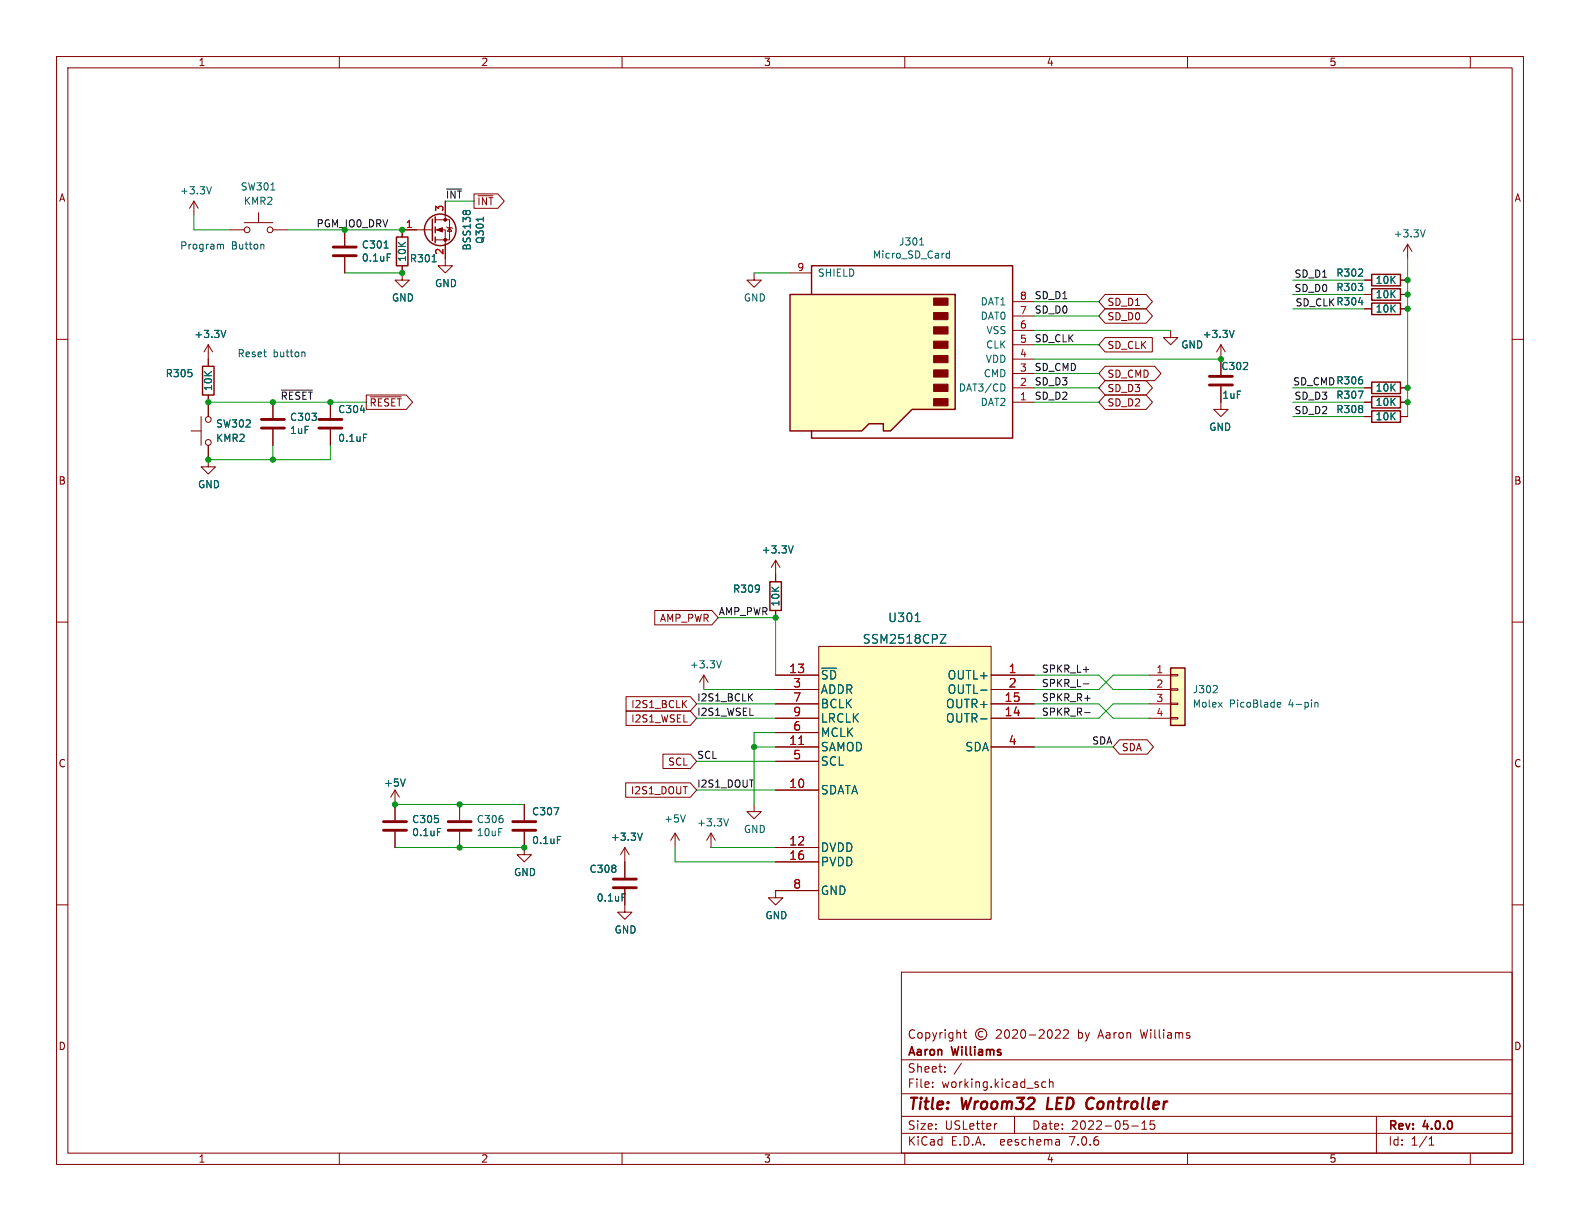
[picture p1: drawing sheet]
<svg xmlns="http://www.w3.org/2000/svg" width="279mm" height="216mm" viewBox="0 0 279 216" stroke-linecap="round" stroke-linejoin="round" font-family="sans-serif">
<g fill="none" stroke="#840000" stroke-width=".18">
<path d="M10 10h259.4v195.9h-259.4zM12 12h255.4v191.9h-255.4zM60 10v2M110 10v2M160 10v2M210 10v2M260 10v2M10 60h2M267.4 60h2M48.3 71.1v2.8M48.3 75.9v2.8M58.4 71.1v2.8"/>
<path d="M58.4 75.9v2.8M215.9 61l.8 1.2M215.9 61v2.5M215.9 61l-.8 1.2M241.3 68.6h1.3M241.3 73.7h1.3M241.3 71.1h1.3M247.6 68.6h1.3M247.6 73.7h1.3M247.6 71.1h1.3M137.2 99.1l-.8 1.2M137.2 99.1v2.5"/>
<path d="M137.2 99.1l.7 1.2M10 110h2M137.2 119.4h7.6M144.8 114.3h30.5v48.3h-30.5zM175.3 119.4h7.6M267.4 110h2M69.8 139.7l-.7 1.3M69.8 139.7v5.3M69.8 139.7l.8 1.3M137.2 139.7h7.6M137.2 132.1h7.6M137.2 127h7.6"/>
<path d="M137.2 124.5h7.6M137.2 121.9h7.6M137.2 134.6h7.6M137.2 129.5h7.6M175.3 132.1h7.6M175.3 127h7.6M175.3 124.5h7.6M175.3 121.9h7.6M10 160h2M69.8 147.1v2.8M137.2 149.9h7.6M137.2 152.4h7.6"/>
<path d="M144.8 157.5h-7.6v1.3h1.2l-1.2 1.2-1.3-1.2h1.3M267.4 160h2M159.4 171.9h108v32h-108zM159.4 197.4h108M159.4 193.4h108M159.4 187.4h108M164.9 192.1v.2M164.9 191.4v.1M167.1 189.4v.2M167.1 188.7v.1M170 188l-1.3 1.9M170.4 182.6h.5"/>
<path d="M170.6 182.1v1.3l.3 .2M173.8 182.4a.52 .52 0 0 0-.8 .5 .52 .52 0 0 0 .8 .4M176.2 182.2l.6-.1 .2 .1 .1 .3-1 1.1h1M176.3 198.7l-.3 .1M177.8 182.2l.2-.1a.81 .81 0 0 1 .6 .6 .81 .81 0 0 1-.3 .8l-.2 .1a.81 .81 0 0 1-.3-1.4zM179.1 182.2l.5-.1 .3 .1v.3l-.9 1.1h.9M179.4 197.4v3M180.6 182.2l.3-.1a.81 .81 0 0 1 .5 .6 .81 .81 0 0 1-.3 .8l-.1 .1a.81 .81 0 0 1-.4-1.4zM182 183h1.1M183.8 182.2l.6-.1 .2 .1v.3l-.9 1.1h.9M184.9 191.4l-.4-.1-.3 .3v.4l.2 .2h.5M185.4 182.2l.2-.1a.81 .81 0 0 1 .6 .6 .81 .81 0 0 1-.3 .8l-.2 .1a.81 .81 0 0 1-.3-1.4z"/>
<path d="M185.6 191.4l.2-.1 .3 .1 .1 .9M185.6 190.8v1.5M186.6 182.2l.6-.1 .2 .1 .1 .3-.9 1.1h.9M188.1 182.2l.5-.1 .3 .1v.3l-.9 1.1h.9M200.1 199.1h1.2M201.9 199.7h.9M201.9 198.6l.5-.4v1.5M204.1 198.2h-.7v.7l.2-.1h.5l.1 .2-.1 .5-.2 .2-.5-.2M243.4 197.4v6.5M60 203.9v2M110 203.9v2M159.4 200.4h108"/>
<path d="M160 203.9v2M187.3 201.6l.1 .9M187.4 202.4l-.2 .1M187.4 201.8l-.2 .1M210 203.9v2M252.7 202.5h.9M252.7 201.4l.4-.4v1.5M260 203.9v2"/>
<circle cx="173.5" cy="182.9" r="1"/>
</g>
<path d="M185.4 194.1l-.3 2h1M193.1 194.1l-.5 .1M193.1 196l-.4 .1" fill="none" stroke="#840000" stroke-width=".4"/>
<path d="M218.2 58.4l-.4 1.3M63.7 72.5h.8M64.3 76.8h.6M240.2 69.2h.8l-.5 1.2M140.3 96.5l-.5 1.3M161.8 109.9h.9M166.3 112.2h1l-1 1.5h1M71.7 137.7l-.5 1.3M173.4 127.1h1.1M173.4 122h1.1M77.4 146.5h.6" fill="none" stroke="#006464" stroke-width=".18"/>
<path d="M46.2 75.7h4.1M46.2 74.2h4.1M56.4 75.7h4.1M56.4 74.2h4.1M67.8 146.8h4.1M67.8 145.3h4.1" fill="none" stroke="#840000" stroke-width=".51"/>
<path d="M242.6 67.6h5v2h-5zM242.6 72.6h5v2.1h-5zM242.6 70.1h5v2h-5z" fill="none" stroke="#840000" stroke-width=".25"/>
<path d="M144.8 114.3h30.5v48.3h-30.5z" fill="#ffffc2" stroke="#ffffc2" stroke-width=".18"/>
<path d="M141.3 131.6h.8" fill="none" stroke="#a90000" stroke-width=".18"/>
<path d="M139.7 52.1h29.2v20.3h-7.6l-3.8 3.8h-1.3v-1.3h-2.5l-1.3 1.3h-12.7z" fill="#ffffc2"/>
<g fill="#840000" stroke="#840000" stroke-width=".18">
<path d="M165.1 52.7h2.5v1.3h-2.5z"/>
<path d="M165.1 55.2h2.5v1.3h-2.5z"/>
<path d="M165.1 57.8h2.5v1.3h-2.5z"/>
<path d="M165.1 60.3h2.5v1.3h-2.5z"/>
<path d="M165.1 62.9h2.5v1.2h-2.5z"/>
<path d="M165.1 65.4h2.5v1.3h-2.5z"/>
<path d="M165.1 67.9h2.5v1.3h-2.5z"/>
<path d="M165.1 70.5h2.5v1.3h-2.5z"/>
<path d="M77.2 40.6l1-.3v.7z"/>
<circle cx="78.7" cy="42.4" r=".25"/>
<circle cx="78.7" cy="38.9" r=".25"/>
</g>
<g fill="none" stroke="#840000" stroke-width=".25">
<path d="M76.5 38.7v3.8M77 38.4v1M70.1 41.9h2v5.1h-2zM77 40.1v1M77 41.9v1M139.7 52.1h29.2v20.3h-7.6l-3.8 3.8h-1.3v-1.3h-2.5l-1.3 1.3h-12.7zM143.5 52.1v-5.1h35.6v30.5h-35.6v-1.3M242.6 51.1h5v2h-5zM242.6 53.6h5v2h-5zM242.6 48.5h5v2h-5zM35.8 64.8h2v5.1h-2zM136.1 102.9h2.1v5.1h-2.1z"/>
<path d="M207 118.1h2.5v10.2h-2.5z"/>
<circle cx="77.9" cy="40.6" r="2.79"/>
</g>
<g fill="none" stroke="#840000" stroke-width=".18">
<path d="M34.3 35.6l-.8 1.2M34.3 35.6v2.5M34.3 35.6l.8 1.2M43.2 39.4h5.1M45.7 37.6v1.8M77 38.9h2.5v3.5h-2.5M78.7 35.6v3.3M83.8 34.3h4.3l1.1 1.3-1.1 1.2h-4.3zM84.5 34.6h2.7M40.6 40.6h2.6M48.3 40.6h2.5M61 40.6v2.8"/>
<path d="M61 45.5v2.8M71.1 47v2.5h1.3l-1.3 1.3-1.3-1.3h1.3M76.5 40.6h-5.4v1.3M77 40.6h1.7v6.4h1.3l-1.3 1.3-1.2-1.3h1.2M79 40.1l.1 .2h.8l.1 .1M79.5 40.3l.4 .6h-.8zM133.3 48.3v1.2h1.3l-1.3 1.3-1.2-1.3h1.2M139.7 48.3h3.8M179.1 58.4h3.8M179.1 55.9h3.8M179.1 53.3h3.8M195.4 52.1h7.3l1.1 1.2-1.1 1.3h-7.3l-1.1-1.3z"/>
<path d="M195.4 54.6h7.3l1.1 1.3-1.1 1.3h-7.3l-1.1-1.3zM195.4 59.7h8.4v2.5h-8.4l-1.1-1.2zM207 58.4v1.3h-1.3l1.3 1.3 1.3-1.3h-1.3M241.3 52.1h1.3M241.3 54.6h1.3M241.3 49.5h1.3M247.6 52.1h1.3M247.6 54.6h1.3M247.6 49.5h1.3M248.9 43.2l-.7 1.3M248.9 43.2v2.5M248.9 43.2l.8 1.3"/>
<path d="M33.8 76.2h1.8M35.6 73.7v5M36.8 78.7v3.9h1.3l-1.3 1.2-1.2-1.2h1.2M36.8 61v3.8M36.8 69.9v3.8M36.8 61l-.7 1.2M36.8 61l.8 1.2M48.3 71.1v2.8M48.3 75.9v2.8M58.4 71.1v2.8M58.4 75.9v2.8M64.8 69.8h7l1.2 1.3-1.2 1.3h-7z"/>
<path d="M65.5 70.2h5.5M179.1 71.1h3.8M179.1 68.6h3.8M179.1 66h3.8M179.1 63.5h3.8M179.1 61h3.8M195.4 69.8h7.3l1.1 1.3-1.1 1.3h-7.3l-1.1-1.3zM195.4 67.3h7.3l1.1 1.3-1.1 1.3h-7.3l-1.1-1.3zM195.4 64.8h8.8l1.1 1.2-1.1 1.3h-8.8l-1.1-1.3zM215.9 68.3v4.1h-1.3l1.3 1.3 1.3-1.3h-1.3M215.9 63.5v2.8M241.3 71.1h1.3"/>
<path d="M241.3 68.6h1.3M241.3 73.7h1.3M247.6 71.1h1.3M247.6 68.6h1.3M247.6 73.7h1.3M115.8 107.9h10.1l1.1 1.3-1.1 1.3h-10.1zM124.5 119.4l-.8 1.3M124.5 119.4v2.5M124.5 119.4l.7 1.3M137.2 101.6v1.3M137.2 108v1.2M137.2 119.4h7.6"/>
<path d="M175.3 119.4h7.6M203.2 119.4h3.8M207 119.3h1.3v.2h-1.3zM110.6 138.4h11.5l1.1 1.3-1.1 1.3h-11.5zM110.7 123.2h11.4l1.1 1.3-1.1 1.2h-11.4zM110.7 125.7h11.4l1.1 1.3-1.1 1.3h-11.4zM117.2 133.3h4.9l1.1 1.3-1.1 1.3h-4.9zM120.9 124.4l.5 .7M121.4 123.9l-.7 .7M137.2 121.9h7.6M137.2 124.5h7.6M137.2 127h7.6"/>
<path d="M137.2 139.7h7.6M137.2 132.1h7.6M137.2 134.6h7.6M137.2 129.5h7.6M175.3 121.9h7.6M175.3 124.5h7.6M175.3 127h7.6M175.3 132.1h7.6M198 130.8h4.9l1.1 1.3-1.1 1.3h-4.9l-1.2-1.3zM203.2 121.9h3.8M203.2 124.5h3.8M203.2 127h3.8"/>
<path d="M207 126.9h1.3v.2h-1.3zM207 124.3h1.3v.3h-1.3zM207 121.8h1.3v.2h-1.3zM69.8 142.2v2.8M69.8 147.1v2.8M81.3 142.2v2.8M81.3 147.1v2.8M92.7 147.1v4h1.3l-1.3 1.3-1.3-1.3h1.3M92.7 142.2v2.8M110.5 157.2v4.1h1.3l-1.3 1.3-1.3-1.3h1.3M110.5 149.9v5.3M110.5 149.9l-.8 1.2"/>
<path d="M110.5 149.9l.8 1.2M119.4 147.3l-.8 1.3M119.4 147.3v2.6M119.4 147.3l.7 1.3M125.7 147.3l-.7 1.3M125.7 147.3v2.6M125.7 147.3l.8 1.3M133.3 142.2v1.3h1.3l-1.3 1.3-1.2-1.3h1.2M137.2 149.9h7.6M137.2 152.4h7.6M137.2 157.5h7.6"/>
<circle cx="43.7" cy="40.6" r=".51"/>
<circle cx="47.8" cy="40.6" r=".51"/>
<circle cx="36.8" cy="74.2" r=".51"/>
<circle cx="36.8" cy="78.2" r=".51"/>
</g>
<g fill="none" stroke="#006464" stroke-width=".18">
<path d="M37.4 33l-.4 1.3M47.9 33.6h.7M81.9 37.5l.2-.3 .3 .3 .3-.3h.2l.3 .3M85.5 38.4v.7M39.9 58.4l-.4 1.3M67.9 43.9h.7M68.5 44.9h.6M76.4 46.3h.7M162.6 43.3h.7M167.3 45.4l.2 .2h.4M167.9 44.4v1.2M167.9 44.9l-.4-.1-.2 .2"/>
<path d="M218.2 58.4l-.4 1.3M240.2 53.5h.8M252 40.6l-.4 1.3M63.7 72.5h.8M64.3 76.8h.6M177.5 68l.2 .4-.2 .7M240.2 69.2h.8l-.5 1.2M140.3 96.5l-.5 1.3M127.6 116.8l-.5 1.3M161.8 109.9h.9M166.3 112.2h1l-1 1.5h1M71.7 137.7l-.5 1.3"/>
<path d="M173.4 127.1h1.1M173.4 122h1.1M215.2 121.3l.1 .2-.1 .3-.7 .7h.8M225.9 124.9l.2 .1h.3M225.9 124.4l.2-.2h.2l.2 .2v.1l-.6 .1M232.5 124.3l.2-.1 .3 .1 .1 .7M232.5 124.2v.8M77.4 146.5h.6M98 142.8h.8l-.5 1.3M98.6 147.9h.6M110 158.1h.6M113.6 147.3l-.4 1.3"/>
<path d="M121.2 144.1l-.4 1.3M128.8 144.8l-.4 1.2"/>
</g>
<path d="M207 118.1h2.5v10.2h-2.5z" fill="#ffffc2" stroke="#ffffc2" stroke-width=".18"/>
<path d="M58.9 45.2h4.1M58.9 43.7h4.1M213.9 68.1h4M213.9 66.5h4M79.2 146.8h4.1M79.2 145.3h4.1M90.7 146.8h4M90.7 145.3h4M108.5 157h4M108.5 155.4h4" fill="none" stroke="#840000" stroke-width=".51"/>
<path d="M49.8 69h5.4M191.6 118.4h.9M132.5 123.2l.6 .7M133.1 122.7l-.7 .7M191.6 120.9h.9M191.8 126h1" fill="none" stroke="#0f0f0f" stroke-width=".18"/>
<path d="M39 43.4l.2-.2 .3 .1v.7M46.5 43.2l.2 .2v.6M53.6 62.2l.3 .2v.7" fill="none" stroke="#0000c2" stroke-width=".18"/>
<g fill="none" stroke="#009600" stroke-width=".18">
<path d="M34.3 38.1v2.5h6.3M78.7 35.6h5.1M50.8 40.6h20.3M61 48.3h10.1M133.3 48.3h6.4M182.9 55.9h11.4M182.9 58.4h24.1M182.9 53.3h11.4M228.6 52.1h12.7M228.6 54.6h12.7M228.6 49.5h12.7M248.9 45.7v28"/>
<path d="M36.8 71.1h28M48.3 78.7v2.6M58.4 78.7v2.6h-21.6M182.9 68.6h11.4M182.9 66h11.4M182.9 61h11.4M182.9 71.1h11.4M182.9 63.5h33M228.6 68.6h12.7M228.6 71.1h12.7M228.6 73.7h12.7M127 109.2h10.2v10.2"/>
<path d="M182.9 119.4h11.4l2.5 2.5h6.4M203.2 119.4h-6.4l-2.5 2.5h-11.4M123.2 127h14M123.2 124.5h14M123.2 134.6h14M123.2 139.7h14M124.5 121.9h12.7M133.3 132.1h3.9M137.2 129.5h-3.9v12.7M182.9 124.5h11.4l2.5 2.5h6.4M182.9 132.1h13.9M203.2 124.5h-6.4l-2.5 2.5h-11.4"/>
<path d="M69.8 149.9h22.9M69.8 142.2h22.9M119.4 149.9v2.5h17.8M125.7 149.9h11.5"/>
</g>
<path d="M141.3 131.6h.8" fill="none" stroke="#a90000" stroke-width=".18"/>
<g fill="#009600" stroke="#009600" stroke-width=".18">
<circle cx="133.3" cy="132.1" r=".46"/>
<circle cx="137.2" cy="109.2" r=".46"/>
<circle cx="92.7" cy="149.9" r=".46"/>
<circle cx="81.3" cy="149.9" r=".46"/>
<circle cx="71.1" cy="40.6" r=".46"/>
<circle cx="71.1" cy="48.3" r=".46"/>
<circle cx="248.9" cy="54.6" r=".46"/>
<circle cx="248.9" cy="52.1" r=".46"/>
<circle cx="248.9" cy="49.5" r=".46"/>
<circle cx="248.9" cy="71.1" r=".46"/>
<circle cx="248.9" cy="68.6" r=".46"/>
<circle cx="215.9" cy="63.5" r=".46"/>
<circle cx="58.4" cy="71.1" r=".46"/>
<circle cx="48.3" cy="81.3" r=".46"/>
<circle cx="69.8" cy="142.2" r=".46"/>
<circle cx="81.3" cy="142.2" r=".46"/>
<circle cx="48.3" cy="71.1" r=".46"/>
<circle cx="36.8" cy="81.3" r=".46"/>
<circle cx="36.8" cy="71.1" r=".46"/>
</g>
<g font-size="2.8" fill="#840000">
<text x="160.4" y="196.8">Title:</text>
<text x="170.1" y="196.8">Wroom32</text>
<text x="186" y="196.8">LED</text>
<text x="193.8" y="196.8">Controller</text>
</g>
<g font-size="2.1" fill="#006464">
<text x="157" y="110.2">U301</text>
<text x="152.5" y="114">SSM2518CPZ</text>
<text x="145" y="120.4">~{SD}</text>
<text x="145" y="122.9">ADDR</text>
<text x="145" y="125.4">BCLK</text>
<text x="167.2" y="125.4">OUTR+</text>
<text x="167.5" y="120.4">OUTL+</text>
<text x="167.5" y="122.9">OUTL-</text>
<text x="145" y="130.5">MCLK</text>
<text x="145" y="128">LRCLK</text>
<text x="167.2" y="128">OUTR-</text>
<text x="145" y="133.1">SAMOD</text>
<text x="145" y="135.6">SCL</text>
<text x="170.6" y="133.1">SDA</text>
<text x="145" y="140.7">SDATA</text>
<text x="145" y="150.8">DVDD</text>
<text x="145" y="153.4">PVDD</text>
<text x="145" y="158.5">GND</text>
</g>
<g font-size="2.1" fill="#a90000">
<text x="139.5" y="119.1">13</text>
<text x="178.3" y="119.1">1</text>
<text x="140.2" y="121.7">3</text>
<text x="140.2" y="124.2">7</text>
<text x="177.6" y="124.2">15</text>
<text x="178.3" y="121.7">2</text>
<text x="139.5" y="131.8">11</text>
<text x="140.2" y="129.3">6</text>
<text x="140.2" y="126.7">9</text>
<text x="177.6" y="126.7">14</text>
<text x="178.3" y="131.8">4</text>
<text x="140.2" y="134.4">5</text>
<text x="139.5" y="139.4">10</text>
<text x="139.5" y="149.6">12</text>
<text x="139.5" y="152.1">16</text>
<text x="140.2" y="157.2">8</text>
</g>
<g font-size="2.1" fill="#840000">
<text x="160.4" y="183.9">Copyright</text>
<text x="190.7" y="183.9">by</text>
<text x="194.5" y="183.9">Aaron</text>
<text x="202.1" y="183.9">Williams</text>
<text x="160.4" y="189.9">Sheet:</text>
<text x="160.4" y="187.1">Aaron</text>
<text x="168.4" y="187.1">Williams</text>
<text x="160.4" y="192.6">File:</text>
<text x="166.5" y="192.6">working.kicad_sch</text>
<text x="160.4" y="202.8">KiCad</text>
<text x="160.4" y="200">Size:</text>
<text x="167.1" y="200">USLetter</text>
<text x="168.1" y="202.8">E.D.A.</text>
<text x="177" y="202.8">eeschema</text>
<text x="182.4" y="200">Date:</text>
<text x="189.4" y="202.8">7.0.6</text>
<text x="189.4" y="200">2022-05-15</text>
<text x="245.4" y="200.2">Rev:</text>
<text x="245.4" y="202.8">Id:</text>
<text x="249.5" y="202.8">1/1</text>
<text x="251.8" y="200.2">4.0.0</text>
</g>
<g font-size="1.8" fill="#840000">
<text x="35" y="11.9">1</text>
<text x="85" y="11.9">2</text>
<text x="135" y="11.9">3</text>
<text x="185" y="11.9">4</text>
<text x="235" y="11.9">5</text>
<text x="10.3" y="35.9">A</text>
<text x="267.7" y="35.9">A</text>
<text x="84.3" y="36.5">~{INT}</text>
<text x="195.7" y="54.3">SD_D1</text>
<text x="195.7" y="56.8">SD_D0</text>
<text x="195.7" y="61.9">SD_CLK</text>
<text x="195.7" y="69.5">SD_D3</text>
<text x="195.7" y="67">SD_CMD</text>
<text x="65.2" y="72.1">~{RESET}</text>
<text x="195.7" y="72.1">SD_D2</text>
<text x="10.3" y="85.9">B</text>
<text x="267.7" y="85.9">B</text>
<text x="116.6" y="110.2">AMP_PWR</text>
<text x="111.5" y="125.4">I2S1_BCLK</text>
<text x="111.5" y="128">I2S1_WSEL</text>
<text x="10.3" y="135.9">C</text>
<text x="118.1" y="135.6">SCL</text>
<text x="198.3" y="133">SDA</text>
<text x="267.7" y="135.9">C</text>
<text x="111.5" y="140.7">I2S1_DOUT</text>
<text x="10.3" y="185.9">D</text>
<text x="267.7" y="185.9">D</text>
<text x="35" y="205.8">1</text>
<text x="85" y="205.8">2</text>
<text x="135" y="205.8">3</text>
<text x="185" y="205.8">4</text>
<text x="235" y="205.8">5</text>
</g>
<g font-size="1.8" fill="#006464">
<text x="31.7" y="34.6">+3.3V</text>
<text x="42.5" y="33.9">SW301</text>
<text x="43" y="36.4">KMR2</text>
<text x="63.9" y="44.1">C301</text>
<text x="63.9" y="46.5">0.1uF</text>
<text x="72" y="46.4" transform="rotate(-90 72 46.4)">10K</text>
<text x="72.4" y="46.6">R301</text>
<text x="83.4" y="44.4" transform="rotate(-90 83.4 44.4)">BSS138</text>
<text x="85.8" y="43.2" transform="rotate(-90 85.8 43.2)">Q301</text>
<text x="154.3" y="45.9">Micro_SD_Card</text>
<text x="158.9" y="43.6">J301</text>
<text x="246.4" y="42.2">+3.3V</text>
<text x="69.2" y="53.5">GND</text>
<text x="76.8" y="51">GND</text>
<text x="131.4" y="53.5">GND</text>
<text x="144.5" y="49.1">SHIELD</text>
<text x="236.2" y="51.7">R303</text>
<text x="236.2" y="49.1">R302</text>
<text x="243.2" y="52.9">10K</text>
<text x="243.2" y="50.4">10K</text>
<text x="34.3" y="60">+3.3V</text>
<text x="173.3" y="56.7">DAT0</text>
<text x="173.3" y="54.2">DAT1</text>
<text x="174.3" y="59.3">VSS</text>
<text x="212.6" y="60">+3.3V</text>
<text x="236.2" y="54.2">R304</text>
<text x="243.2" y="55.5">10K</text>
<text x="174.2" y="64.4">VDD</text>
<text x="174.3" y="61.8">CLK</text>
<text x="208.8" y="61.8">GND</text>
<text x="215.9" y="65.6">C302</text>
<text x="29.2" y="66.9">R305</text>
<text x="37.7" y="69.3" transform="rotate(-90 37.7 69.3)">10K</text>
<text x="169.4" y="69.4">DAT3/CD</text>
<text x="173.3" y="72">DAT2</text>
<text x="173.9" y="66.9">CMD</text>
<text x="216.1" y="70.7">1uF</text>
<text x="236.2" y="70.7">R307</text>
<text x="236.2" y="68.2">R306</text>
<text x="243.2" y="69.4">10K</text>
<text x="243.2" y="72">10K</text>
<text x="38.1" y="75.8">SW302</text>
<text x="51.2" y="74.6">C303</text>
<text x="51.2" y="76.9">1uF</text>
<text x="59.7" y="73.3">C304</text>
<text x="213.7" y="76.4">GND</text>
<text x="236.2" y="73.3">R308</text>
<text x="243.2" y="74.5">10K</text>
<text x="38.1" y="78.3">KMR2</text>
<text x="59.7" y="78.3">0.1uF</text>
<text x="34.9" y="86.5">GND</text>
<text x="134.6" y="98.1">+3.3V</text>
<text x="129.5" y="105">R309</text>
<text x="138" y="107.4" transform="rotate(-90 138 107.4)">10K</text>
<text x="121.9" y="118.4">+3.3V</text>
<text x="210.8" y="122.8">J302</text>
<text x="210.8" y="125.3">Molex</text>
<text x="217.4" y="125.3">PicoBlade</text>
<text x="228" y="125.3">4-pin</text>
<text x="67.8" y="139.3">+5V</text>
<text x="72.8" y="145.7">C305</text>
<text x="72.8" y="148.1">0.1uF</text>
<text x="84.2" y="145.7">C306</text>
<text x="84.2" y="148.1">10uF</text>
<text x="94" y="144.4">C307</text>
<text x="94" y="149.5">0.1uF</text>
<text x="107.9" y="148.9">+3.3V</text>
<text x="117.3" y="145.6">+5V</text>
<text x="123.2" y="146.3">+3.3V</text>
<text x="131.4" y="147.5">GND</text>
<text x="90.8" y="155.1">GND</text>
<text x="104.1" y="154.5">C308</text>
<text x="105.4" y="159.6">0.1uF</text>
<text x="108.6" y="165.3">GND</text>
<text x="135.3" y="162.7">GND</text>
</g>
<g font-size="1.8" fill="#0f0f0f">
<text x="78.7" y="35.2">~{INT}</text>
<text x="182.9" y="53">SD_D1</text>
<text x="228.8" y="49.2">SD_D1</text>
<text x="228.8" y="51.7">SD_D0</text>
<text x="182.9" y="55.5">SD_D0</text>
<text x="229" y="54.3">SD_CLK R304</text>
<text x="182.9" y="65.7">SD_CMD</text>
<text x="182.9" y="60.6">SD_CLK</text>
<text x="49.5" y="70.8">~{RESET}</text>
<text x="182.9" y="68.2">SD_D3</text>
<text x="182.9" y="70.8">SD_D2</text>
<text x="228.6" y="68.2">SD_CMDR306</text>
<text x="228.8" y="70.8">SD_D3</text>
<text x="228.8" y="73.3">SD_D2</text>
<text x="127" y="108.9">AMP_PWR</text>
<text x="184.1" y="119">SPKR_L+</text>
<text x="123.2" y="124.1">I2S1_BCLK</text>
<text x="184.1" y="124.1">SPKR_R+</text>
<text x="184.1" y="121.6">SPKR_L-</text>
<text x="123.2" y="126.7">I2S1_WSEL</text>
<text x="184.1" y="126.7">SPKR_R-</text>
<text x="193" y="131.7">SDA</text>
<text x="123.2" y="134.3">SCL</text>
<text x="123.2" y="139.4">I2S1_DOUT</text>
</g>
<text font-size="1.8" fill="#009600" x="55.9" y="40.3">PGM_IO0_DRV</text>
<g font-size="1.8" fill="#a90000">
<text x="71.7" y="40.4">1</text>
<text x="78.5" y="37.5" transform="rotate(-90 78.5 37.5)">3</text>
<text x="78.5" y="45.2" transform="rotate(-90 78.5 45.2)">2</text>
<text x="140.9" y="48">9</text>
<text x="180.3" y="53.1">8</text>
<text x="180.3" y="58.2">6</text>
<text x="180.3" y="55.6">7</text>
<text x="180.3" y="65.8">3</text>
<text x="180.3" y="63.2">4</text>
<text x="180.3" y="60.7">5</text>
<text x="180.3" y="70.9">1</text>
<text x="180.3" y="68.3">2</text>
<text x="204.4" y="119.1">1</text>
<text x="204.4" y="121.7">2</text>
<text x="204.4" y="124.2">3</text>
<text x="204.4" y="126.7">4</text>
</g>
<g font-size="1.8" fill="#0000c2">
<text x="31.7" y="44.2">Program</text>
<text x="40.9" y="44.2">Button</text>
<text x="41.9" y="63.3">Reset</text>
<text x="48.3" y="63.3">button</text>
</g>
</svg>
